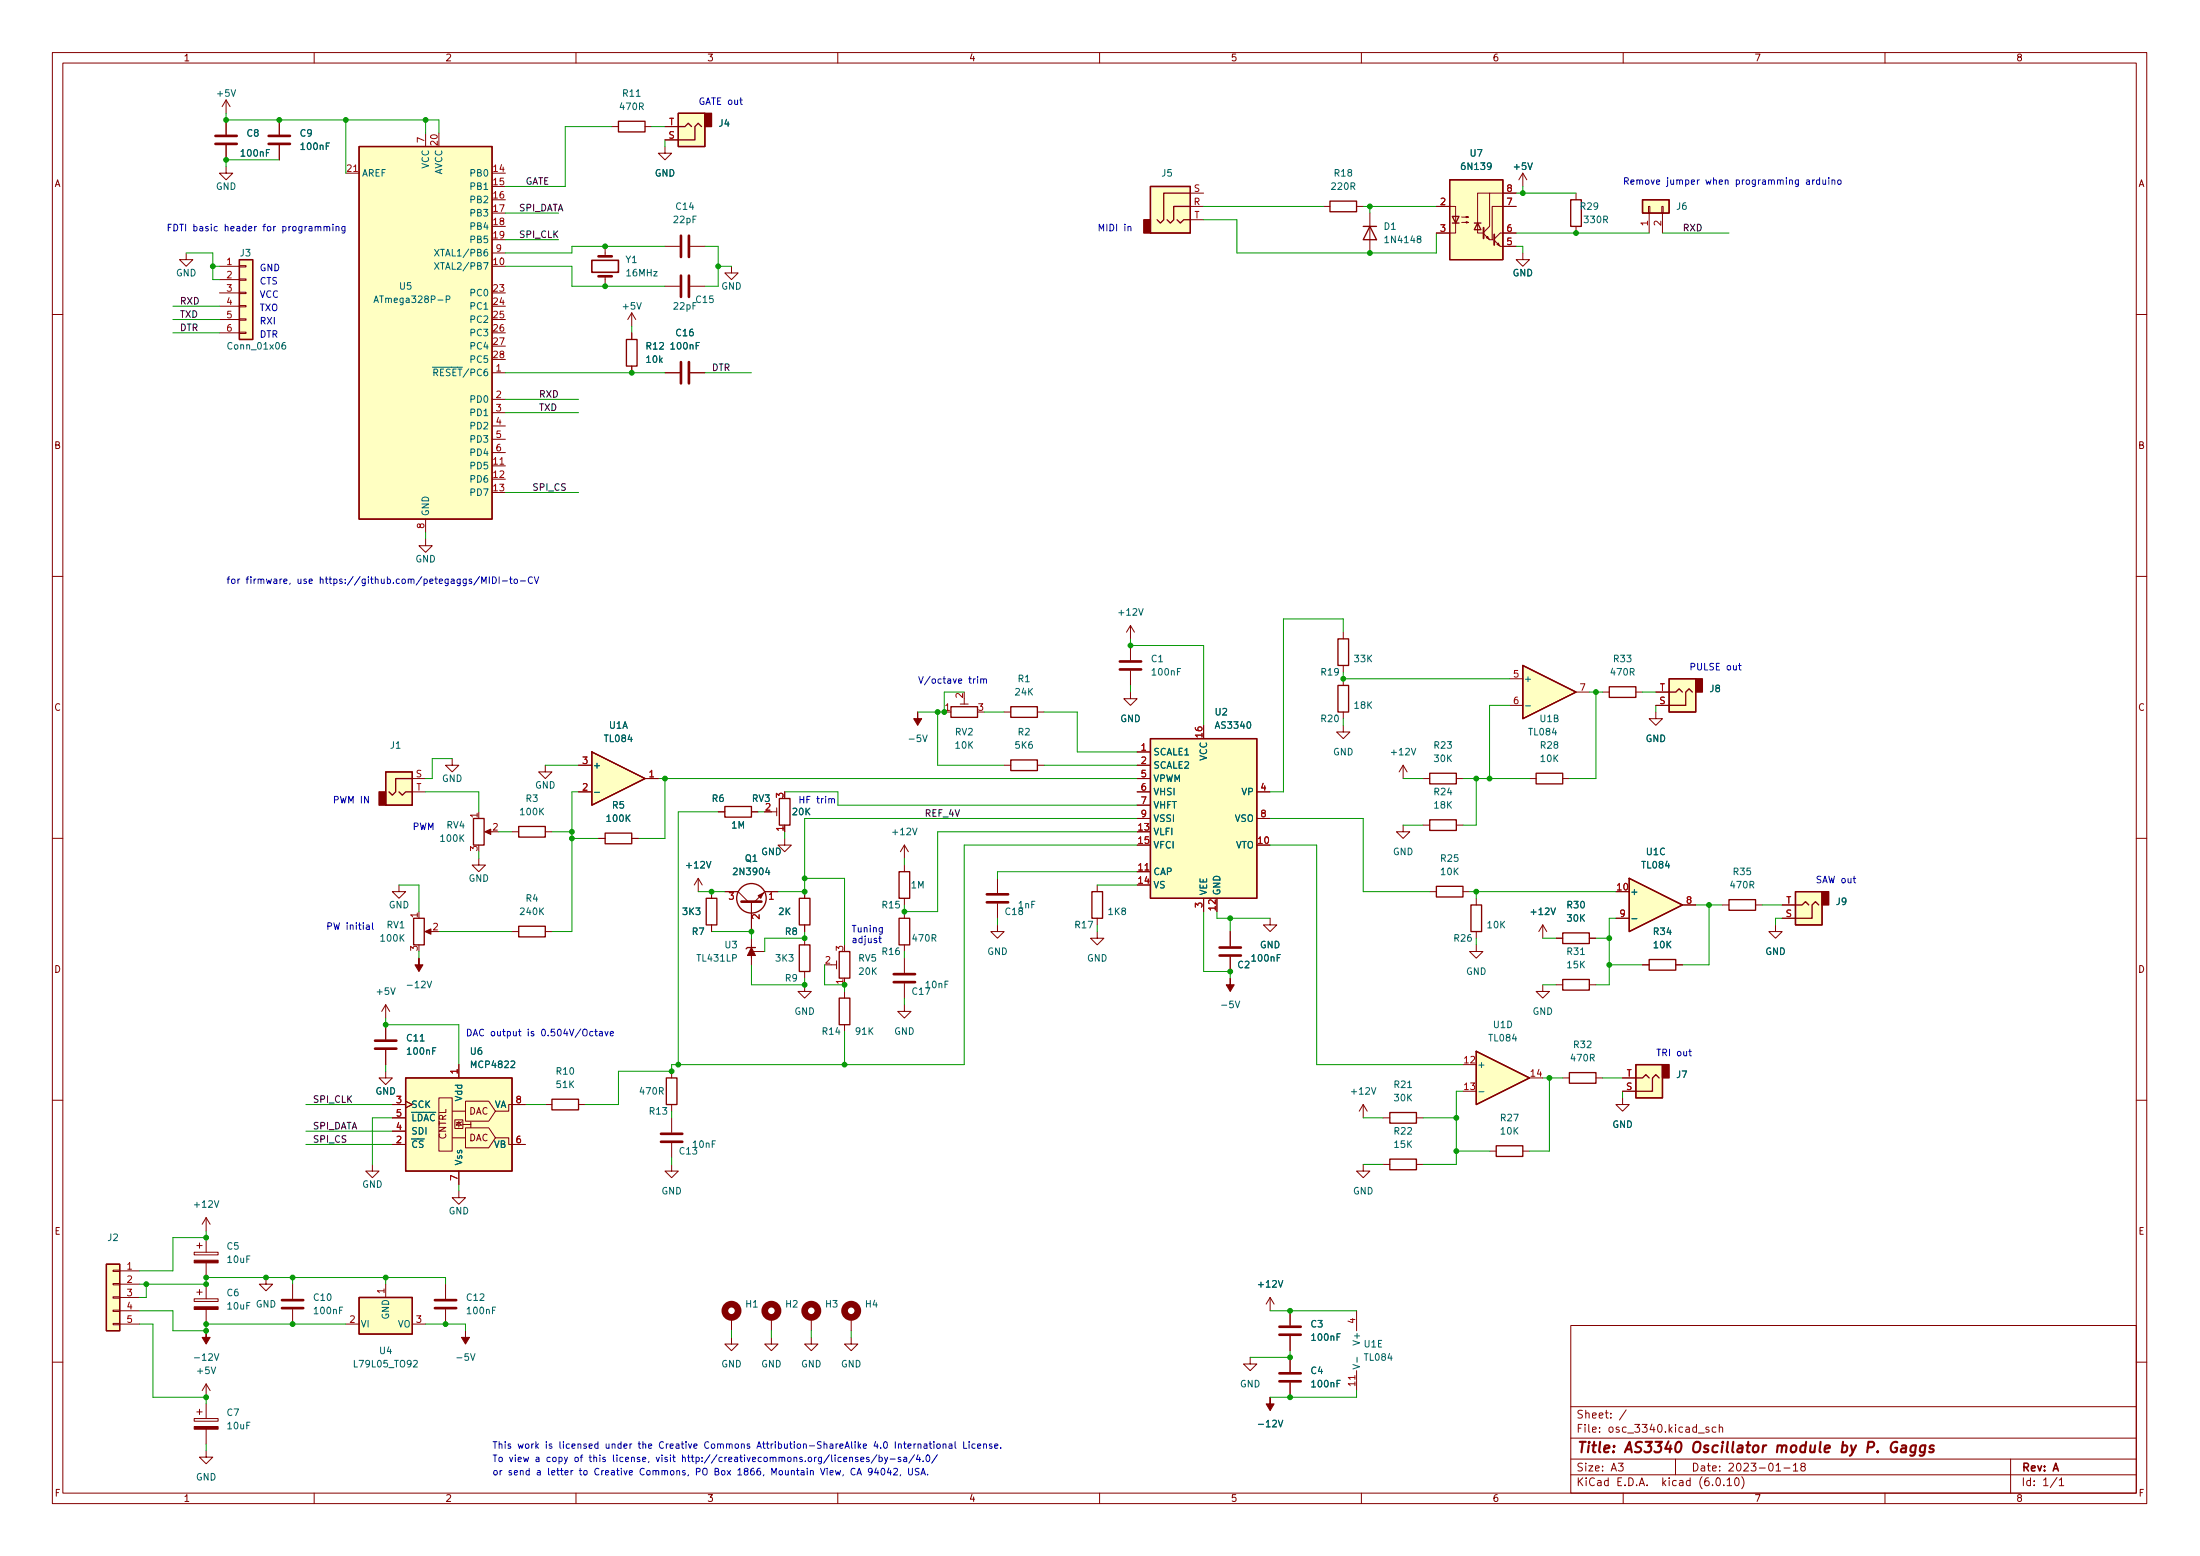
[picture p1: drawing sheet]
<svg xmlns="http://www.w3.org/2000/svg" width="420mm" height="297mm" viewBox="0 0 420 297" stroke-linecap="round" stroke-linejoin="round" font-family="sans-serif">
<g fill="none" stroke="#840000" stroke-width=".19">
<path d="M10 10h400v277h-400zM12 12h396v273h-396zM43.2 19.1v2.5M43.2 19.1l-.8 1.3M43.2 19.1l.7 1.3M60 10v2M110 10v2M160 10v2M210 10v2M260 10v2M310 10v2M360 10v2"/>
<path d="M43.2 31.8v1.3h1.2l-1.2 1.2-1.3-1.2h1.3M43.2 22.9v2.8M43.2 27.7v2.8M53.3 22.9v2.8M53.3 27.7v2.8M66 33.1h2.6M81.3 25.4v2.6M116.8 24.2h1.3M123.2 24.2h1.3M127 28v1.2h1.3l-1.3 1.3-1.3-1.3h1.3M127 26.7h2.5M127 24.2h2.5"/>
<path d="M227.3 39.4h2.6M227.3 36.9h2.6M252.7 39.4h1.3M259.1 39.4h1.2M274.3 39.4h3.7v5.1h-3.7M284.5 36.9h-2.3v7.6h1M289.6 36.9h-5.1v6.3l-1.2 1.2M289.6 39.4h-4.6v6.4M290.8 33.1l-.7 1.2M290.8 33.1v2.5M290.8 33.1l.8 1.2M301 36.9v1.2"/>
<path d="M314.8 39.4h.3v1.3h-.3zM317.4 39.4h.2v1.3h-.2zM35.6 48.3v1.3h1.2l-1.2 1.2-1.3-1.2h1.3M41.9 50.8h3.8M41.9 53.4h3.8M41.9 55.9h3.8M41.9 58.5h3.8M45.7 58.3h1.3v.3h-1.3zM45.7 55.8h1.3v.2h-1.3zM45.7 53.2h1.3v.3h-1.3zM45.7 50.7h1.3v.3h-1.3zM94 48.3h2.5"/>
<path d="M115.6 47v1.9M115.6 52.7v1.9M120.6 59.7v2.6M120.6 59.7l-.7 1.3M120.6 59.7l.8 1.3M127 54.6h2.8M127 47h2.8M131.8 54.6h2.8M131.8 47h2.8M139.7 50.8v1.3h1.3l-1.3 1.3-1.3-1.3h1.3M227.3 41.9h2.6M261.6 40.7v7.6"/>
<path d="M279.1 42.5h1.3l-.4 .1v-.3l.4 .2M279.1 41.4h1.3l-.4 .2v-.3l.4 .1M283.3 44.6l1.2 1.2h.6M283.8 45.4l.3-.3 .3 .5zM285.4 45.9l1.1 1.1h3.1M285.9 46.6l.2-.2 .3 .5zM289.6 44.5h-3.1l-1.1 1.1M290.8 48.3v1.3h1.3l-1.3 1.2-1.2-1.2h1.2M301 43.2v1.3M315 40.7v3.8M317.5 40.7v3.8M10 60h2"/>
<path d="M41.9 61h3.8M41.9 63.5h3.8M45.7 63.4h1.3v.3h-1.3zM45.7 60.9h1.3v.2h-1.3zM94 71.2h2.5M94 76.2h2.5M94 78.8h2.5M120.6 63.5v1.3M120.6 69.9v1.3M127 71.2h2.8M131.8 71.2h2.8M408 60h2"/>
<path d="M81.3 99.1v2.5M94 88.9h2.5M94 81.3h2.5M94 83.9h2.5M94 86.4h2.5M10 110h2M81.3 102.9v1.3h1.2l-1.2 1.2-1.3-1.2h1.3M215.9 119.4l-.8 1.3M215.9 119.4v2.6M215.9 119.4l.8 1.3M408 110h2M183.4 134.4h1.5"/>
<path d="M184.1 133.4v1M191.8 135.9h1.2M198.1 135.9h1.3M215.9 132.1v1.3h1.3l-1.3 1.3-1.3-1.3h1.3M215.9 123.2v2.8M215.9 128.1v2.7M256.5 138.5v1.2h1.3l-1.3 1.3-1.2-1.3h1.2M256.5 120.7v1.3M256.5 127v1.3M256.5 129.6v1.2M256.5 135.9v1.3M288.3 129.6h2.5"/>
<path d="M288.3 134.7h2.5M301 132.1h2.5M306.1 132.1h1.2M312.4 132.1h1.3M316.2 135.9v1.3h1.3l-1.3 1.3-1.2-1.3h1.2M316.2 134.7h2.6M316.2 132.1h2.6M78.7 148.6h2.6M78.7 151.2h2.6M86.4 144.8v1.3h1.2l-1.2 1.3-1.3-1.3h1.3M93 158.8h1M97.8 158.8h1.3"/>
<path d="M104.1 146.1v1.3h1.3l-1.3 1.2-1.2-1.2h1.2M104.1 158.8h1.3M110.5 151.2h2.5M110.5 146.1h2.5M123.2 148.6h2.5M137.2 155h1.2M143.5 155h1.3M147.3 155h1M148.3 154.2v1.5M191.8 146.1h1.2M198.1 146.1h1.3M217.2 148.6h2.5"/>
<path d="M217.2 151.2h2.5M217.2 146.1h2.5M217.2 143.5h2.5M217.2 153.7h2.5M217.2 156.2h2.5M240 151.2h2.6M240 156.2h2.6M268 157.5v1.3h1.2l-1.2 1.3-1.3-1.3h1.3M268 146.1l-.8 1.3M268 146.1v2.5M268 146.1l.7 1.3M271.8 148.6h1.2"/>
<path d="M271.8 157.5h1.2M278.1 148.6h1.3M278.1 157.5h1.3M292.1 148.6h1.3M298.4 148.6h1.3M10 160h2M76.2 168.9v1.3h1.3l-1.3 1.3-1.3-1.3h1.3M81.5 177.8h1M91.4 163.9v1.2h1.3l-1.3 1.3-1.2-1.3h1.2M97.8 177.8h1.3M104.1 177.8h1.3M114.3 160.1h1.3"/>
<path d="M120.6 160.1h1.3M133.3 167.7l-.7 1.2M133.3 167.7v2.5M133.3 167.7l.8 1.2M135.9 170.2v1.3M135.9 176.6v1.2M138.4 170.2h2.6l1.9 1.9M143.5 172.1v5.7M143.5 179.1v5.1M148.6 170.2h-2.6l-1.9 1.9M149.9 160.1v1.2h1.2l-1.2 1.3-1.3-1.3h1.3M153.7 170.2v1.3"/>
<path d="M153.7 176.6v1.2M153.7 179.1v1.3M172.7 161.3l-.7 1.3M172.7 161.3v2.6M172.7 165.1v1.3M172.7 171.5v1.3M172.7 174v1.3M172.7 161.3l.8 1.3M190.5 176.6v1.2h1.3l-1.3 1.3-1.3-1.3h1.3M190.5 167.7v2.8M190.5 172.5v2.8M209.5 177.8v1.3h1.3l-1.3 1.3-1.2-1.3h1.2"/>
<path d="M209.5 168.9v1.3M209.5 175.3v1.3M217.2 166.4h2.5M229.9 171.5v2.5M234.9 177.8v2.8M242.6 175.3v1.3h1.2l-1.2 1.2-1.3-1.2h1.3M273 170.2h1.3M279.4 170.2h1.3M281.9 171.5v1.3M281.9 177.8v1.3M294.6 176.6l-.7 1.2M294.6 176.6v2.5"/>
<path d="M294.6 176.6l.8 1.2M297.2 179.1h1.2M303.5 179.1h1.3M308.6 175.3h2.5M321.3 172.8h2.5M328.9 172.8h1.3M335.3 172.8h1.2M339.1 176.6v1.2h1.3l-1.3 1.3-1.3-1.3h1.3M340.4 172.8h2.5M340.4 175.3h2.5M408 160h2M73.7 191.8v2.5"/>
<path d="M73.7 195.6v2.8M73.7 191.8l-.8 1.3M73.7 191.8l.7 1.3M143.5 180.4v2.5M143.5 181.6h2.5M153.7 188v1.3h1.2l-1.2 1.2-1.3-1.2h1.3M153.7 185.5v1.2M158.7 184.2h1.1M159.8 183.4v1.5M161.3 189.3v1.2M161.3 195.6v1.3M172.7 191.8v1.3h1.3l-1.3 1.2-1.3-1.2h1.3"/>
<path d="M172.7 180.4v1.2M172.7 182.9v2.8M172.7 187.7v2.8M234.9 182.7v2.8M281.9 180.4v1.2h1.3l-1.3 1.3-1.2-1.3h1.2M294.6 188v1.3h1.3l-1.3 1.2-1.2-1.2h1.2M297.2 188h1.2M303.5 188h1.3M313.7 184.2h1.3M320 184.2h1.3M10 210h2M73.7 204.5v1.3h1.2l-1.2 1.2-1.3-1.2h1.3"/>
<path d="M73.7 200.4v2.8M74.9 213.4h2.6M74.9 218.5h2.6M74.9 210.9h2.6M74.9 215.9h2.6M77.5 210.2l1.2 .7-1.2 .6M83.8 209.6h2.6v10.1h-2.6zM86.4 217.2h2.5M86.4 212.1h2.5M86.9 213.8h1.5v1.6h-1.5zM87.6 214.3l.5 .5h-1zM87.6 203.2v2.6"/>
<path d="M87.6 214v1.2M88.1 214.2l-1 .2M88.9 215.3h4.4l1.3 1.9-1.3 1.9h-4.4zM88.9 210.2h4.4l1.3 1.9-1.3 1.9h-4.4zM89.9 214.2v.5h-1.5M89.9 214.5v.8M94.6 217.2h2.6v1.3h3.1M100.3 210.9h-3.1v1.2h-2.6M104.1 210.9h1.3M110.5 210.9h1.3M128.3 204.5v1.3M128.3 210.9v1.2"/>
<path d="M128.3 213.4v2.8M128.3 218.2v2.8M260.3 210.9l-.7 1.2M260.3 210.9v2.5M260.3 210.9l.8 1.2M264.2 213.4h1.2M270.5 213.4h1.3M284.5 219.7h1.2M290.8 219.7h1.3M298.4 205.8h1.3M304.8 205.8h1.3M309.9 209.6v1.3h1.2l-1.2 1.2-1.3-1.2h1.3"/>
<path d="M309.9 205.8h2.5M309.9 208.3h2.5M408 210h2M37.1 239.1h4.6v.5h-4.6zM37.6 237.8h1M38.1 237.3v1M39.4 232.4l-.8 1.3M39.4 232.4v2.6M39.4 236.3v2.8M39.4 232.4l.7 1.3M71.1 222.3v1.3h1.3l-1.3 1.2-1.3-1.2h1.3M87.6 227.4v1.2h1.3l-1.3 1.3-1.2-1.3h1.2"/>
<path d="M87.6 223.6v2.5M128.3 222.3v1.3h1.2l-1.2 1.2-1.3-1.2h1.3M260.3 222.3v1.3h1.3l-1.3 1.2-1.2-1.2h1.2M264.2 222.3h1.2M270.5 222.3h1.3M21.6 252.6h1.3v.3h-1.3zM21.6 250.1h1.3v.3h-1.3zM21.6 247.6h1.3v.2h-1.3zM21.6 245h1.3v.3h-1.3zM21.6 242.5h1.3v.2h-1.3zM22.9 252.8h3.8M22.9 242.6h3.8"/>
<path d="M22.9 245.1h3.8M22.9 247.7h3.8M22.9 250.2h3.8M37.1 247.9h4.6v.5h-4.6zM37.6 246.7h1M38.1 246.2v1M39.4 241.1v2.8M39.4 245.1v2.8M39.4 250v2.8M50.8 243.9v1.2h1.3l-1.3 1.3-1.3-1.3h1.3M55.9 245.1v2.8M55.9 250v2.8"/>
<path d="M66 252.8h2.6M73.7 245.1v2.6M78.7 252.8h2.6M85.1 245.1v2.8M85.1 250v2.8M139.7 255.3v1.3h1.3l-1.3 1.2-1.3-1.2h1.3M139.7 251.5v2.5M147.3 255.3v1.3h1.3l-1.3 1.2-1.3-1.2h1.3M147.3 251.5v2.5M154.9 255.3v1.3h1.3l-1.3 1.2-1.2-1.2h1.2M154.9 251.5v2.5M162.6 255.3v1.3h1.2l-1.2 1.2-1.3-1.2h1.3"/>
<path d="M162.6 251.5v2.5M238.8 259.1v1.3h1.2l-1.2 1.3-1.3-1.3h1.3M242.6 247.7l-.8 1.3M242.6 247.7v2.5M242.6 247.7l.7 1.3M246.4 250.2v2.8M246.4 255.1v2.7M246.4 259.1v2.8M259.1 250.2v3.8M300 253h108v32h-108zM10 260h2M37.1 270.8h4.6v.5h-4.6z"/>
<path d="M37.6 269.5h1M38.1 269v1M39.4 276.9v1.3h1.2l-1.2 1.2-1.3-1.2h1.3M39.4 264.2v2.5M39.4 268v2.8M39.4 272.8v2.8M39.4 264.2l-.8 1.3M39.4 264.2l.7 1.3M246.4 263.9v2.8M259.1 261.7v3.8M300 278.5h108M300 274.5h108"/>
<path d="M300 268.5h108M309.1 279.3h.9l-.5 .6 .4 .1v.7l-.2 .1-.6-.1M310.6 269.1l-1.3 2M320 278.5v3M324.4 273.6h1.1M326.4 272.5l-.4-.1-.2 .2 .1 .2 .5 .2v.3h-.6M327.7 272.5l-.4-.1-.3 .3 .1 .6h.6M328.4 272.6l.2-.2 .3 .1 .1 .9M328.4 271.9v1.5M342.5 279.7l.4-.4v1.5M344.2 280l-.3-.3 .1-.2 .2-.2 .4 .1 .2 .2-.1 .2-.6 .2-.2 .2v.3l.3 .3 .4-.1 .2-.2-.1-.4-.2-.1M384 278.5v6.5"/>
<path d="M408 260h2M60 285v2M110 285v2M160 285v2M210 285v2M260 285v2M300 281.5h108M310 285v2M327.9 282.2l.2-.1a.8 .8 0 0 1 .5 .8 .8 .8 0 0 1-.5 .7 1 1 0 0 1-.2-1.4zM329.2 283.5v.1M329.9 282.5l.4-.4v1.5M329.9 283.6h.8"/>
<path d="M331.5 282.2l.1-.1a.8 .8 0 0 1 .6 .8 .8 .8 0 0 1-.6 .7 1 1 0 0 1-.1-1.4zM332.6 281.9a1.72 1.72 0 0 1 0 2.3M339.2 280.8h.9M340.7 280.2h1.2M342.5 280.8h.9M360 285v2M392.9 282l-1.3 2M393.3 282.5l.4-.4v1.5M393.3 283.6h.8"/>
</g>
<path d="M362.4 275.3a1.02 1.02 0 0 0-1.3 .7 1.02 1.02 0 0 0 .5 1.2l.6-.1 .1-.7h-.4M363.2 276h.8l-.1 1.2M364 276.4l-.6 .1a.4 .4 0 0 0-.4 .3 .4 .4 0 0 0 .3 .4l.6-.1M365.9 276a.66 .66 0 0 0-1 .3l-.1 .6 .2 .2h.7M365.9 275.9l-.2 1.6a.6 .6 0 0 1-.9 .3M367.7 276a.66 .66 0 0 0-1 .3l-.1 .6 .2 .2h.8M367.7 275.9l-.2 1.6a.6 .6 0 0 1-.9 .3M369.3 276a.49 .49 0 0 0-.8 .3l.3 .3 .4 .1 .1 .2-.3 .3-.6-.1" fill="none" stroke="#840000" stroke-width=".4"/>
<g fill="none" stroke="#840000" stroke-width=".51">
<path d="M41.1 27.5h4.1M41.1 25.9h4.1M51.3 27.5h4.1M51.3 25.9h4.1M114.3 52.7h2.5M114.3 48.9h2.5M130 45v4.1M130 52.6v4.1M131.6 45v4.1M131.6 52.6v4.1M130 69.1v4.1M131.6 69.1v4.1"/>
<path d="M213.9 127.8h4M213.9 126.3h4M141.6 172.1h3.8M188.5 172.2h4M188.5 170.7h4M71.6 198.7h4.1M170.7 187.5h4.1M170.7 186h4.1M232.9 182.4h4.1M232.9 180.9h4.1M71.6 200.2h4.1M126.2 218h4.1"/>
<path d="M126.2 216.4h4.1M53.8 249.7h4.1M53.8 248.2h4.1M83.1 249.7h4M83.1 248.2h4M244.3 254.8h4.1M244.3 253.3h4.1M244.3 263.7h4.1M244.3 262.2h4.1"/>
</g>
<g fill="none" stroke="#840000" stroke-width=".25">
<path d="M68.6 28h25.4v71.1h-25.4zM118.1 23.2h5.1v2h-5.1zM129.5 21.6h5.1v6.4h-5.1zM129.5 24.2h1.3l.6-.7 .7 .7M134 24.2l-.7-.7-.6 .7v2.5h-3.2M219.7 35.6h7.6v8.9h-7.6zM227.3 39.4h-3.1v2.5l-.7 .7-.6-.7M227.3 36.9h-5.1v5l-.6 .7-.6-.7M254 38.4h5.1v2h-5.1zM276.9 34.3h10.1v15.3h-10.1zM300 38.1h2v5.1h-2zM313.7 38.1h5.1v2.6h-5.1z"/>
<path d="M45.7 49.6h2.6v15.2h-2.6zM224.8 41.9l.6 .7 .7-.7h1.2M260.3 43.2h2.6M261.6 43.2l1.3 2.6h-2.6zM277.4 41.3h1.2l-.6 1.3zM277.4 42.6h1.2M281.6 42.6h1.2M282.2 42.6l.6 1.3h-1.2zM119.6 64.8h2.1v5.1h-2.1zM181.6 134.9h5.1v2h-5.1zM193 134.9h5.1v2h-5.1zM255.5 130.8h2.1v5.1h-2.1z"/>
<path d="M255.5 122h2.1v5h-2.1zM290.8 127l10.2 5.1-10.2 5.1zM307.3 131.1h5.1v2h-5.1zM318.8 129.6h5v6.3h-5zM318.8 132.1h1.2l.7-.6 .6 .6M323.2 132.1l-.6-.6-.7 .6v2.6h-3.1M73.7 147.4h5v6.3h-5zM76.2 151.2l.6 .6 .7-.6h1.2M78.7 148.6h-3.1v2.6l-.7 .6-.6-.6M90.4 156.2h2.1v5.1h-2.1zM99.1 157.8h5v2h-5zM113 143.5l10.2 5.1-10.2 5.1z"/>
<path d="M115.6 159h5v2.1h-5zM138.4 154h5.1v2h-5.1zM148.8 152.4h2.1v5.1h-2.1zM193 145.1h5.1v2h-5.1zM219.7 141h20.3v30.5h-20.3zM273 156.5h5.1v2h-5.1zM273 147.6h5.1v2h-5.1zM293.4 147.6h5v2h-5zM79 175.3h2v5.1h-2zM99.1 176.8h5v2.1h-5zM134.9 171.5h2v5.1h-2zM152.7 171.5h2v5.1h-2z"/>
<path d="M171.7 166.4h2v5.1h-2zM171.7 175.3h2v5.1h-2zM208.5 170.2h2.1v5.1h-2.1zM274.3 169.2h5.1v2h-5.1zM280.9 172.8h2.1v5h-2.1zM298.4 178.1h5.1v2h-5.1zM311.1 167.7l10.2 5.1-10.2 5zM330.2 171.7h5.1v2.1h-5.1zM342.9 170.2h5.1v6.4h-5.1zM342.9 172.8h1.3l.6-.7 .6 .7M347.3 172.8l-.6-.7-.6 .7v2.5h-3.2M144.3 180.9h-1.6l-.2 .2"/>
<path d="M152.7 180.4h2v5.1h-2zM160.3 190.5h2v5.1h-2zM160.3 181.6h2v5.1h-2zM298.4 187h5.1v2h-5.1zM315 183.2h5v2h-5zM77.5 205.8h20.3v17.8h-20.3zM105.4 209.8h5.1v2.1h-5.1zM127.3 205.8h2v5.1h-2zM265.4 212.4h5.1v2h-5.1zM281.9 200.7l10.2 5.1-10.2 5.1zM285.7 218.7h5.1v2.1h-5.1zM299.7 204.8h5.1v2h-5.1z"/>
<path d="M312.4 203.2h5.1v6.4h-5.1zM312.4 205.8h1.3l.6-.7 .7 .7M316.9 205.8l-.7-.7-.6 .7v2.5h-3.2M265.4 221.3h5.1v2h-5.1zM20.3 241.3h2.6v12.7h-2.6zM68.6 247.7h10.1v7h-10.1z"/>
<circle cx="143.5" cy="171.5" r="2.82"/>
</g>
<g fill="#ffffc2" stroke="#ffffc2" stroke-width=".19">
<path d="M113 143.5l10.2 5.1-10.2 5.1z"/>
<path d="M290.8 127l10.2 5.1-10.2 5.1z"/>
<path d="M281.9 200.7l10.2 5.1-10.2 5.1z"/>
<path d="M73.7 147.4h5v6.3h-5z"/>
<path d="M129.5 21.6h5.1v6.4h-5.1z"/>
<path d="M276.9 34.3h10.1v15.3h-10.1z"/>
<path d="M313.7 38.1h5.1v2.6h-5.1z"/>
<path d="M68.6 28h25.4v71.1h-25.4z"/>
<path d="M219.7 141h20.3v30.5h-20.3z"/>
<path d="M45.7 49.6h2.6v15.2h-2.6z"/>
<path d="M68.6 247.7h10.1v7h-10.1z"/>
<path d="M318.8 129.6h5v6.3h-5z"/>
<path d="M311.1 167.7l10.2 5.1-10.2 5z"/>
<path d="M342.9 170.2h5.1v6.4h-5.1z"/>
<path d="M312.4 203.2h5.1v6.4h-5.1z"/>
<path d="M219.7 35.6h7.6v8.9h-7.6z"/>
<path d="M77.5 205.8h20.3v17.8h-20.3z"/>
<path d="M20.3 241.3h2.6v12.7h-2.6z"/>
</g>
<g fill="none" stroke="#006464" stroke-width=".19">
<path d="M71.4 57.8l.4-1.3 .5 1.3M71.5 57.4h.6M83 50.1l.8 1.3M83 47.6l.8 1.3M83.8 50.1l-.8 1.3M83.8 47.6l-.8 1.3M85.2 57.2l.6-.1 .1-.2v-.3l-.7-.1v1.3M54.4 65.4h-.3a.86 .86 0 0 0 0 1.3l.4-.2 .1-.4-.3-.2h-.2l-.3 .2M291.3 134.7h1M113.5 151.3h1M311.7 175.4h.9M282.4 208.4h1"/>
<path d="M259.2 259.1v1M258.4 260.5l1.3 .4-1.3 .4"/>
</g>
<g fill="none" stroke="#840000" stroke-width="1.3">
<circle cx="139.7" cy="250.2" r="1.27"/>
<circle cx="147.3" cy="250.2" r="1.27"/>
<circle cx="154.9" cy="250.2" r="1.27"/>
<circle cx="162.6" cy="250.2" r="1.27"/>
</g>
<g fill="#840000" stroke="#840000" stroke-width=".19">
<path d="M175.3 135.9v1.3h.7l-.7 1.3-.8-1.3h.8z"/>
<path d="M143.5 180.9l.8 1.5h-1.6z"/>
<path d="M234.9 186.7v1.3h.8l-.8 1.3-.7-1.3h.7z"/>
<path d="M242.6 266.7v1.3h.7l-.7 1.3-.8-1.3h.8z"/>
<path d="M144.8 171l1-.5-.5 1z"/>
<path d="M92.6 158.8l1.1-.5v1z"/>
<path d="M81.2 177.8l1.1-.5v1z"/>
<path d="M80 182.9v1.3h.8l-.8 1.3-.8-1.3h.8z"/>
<path d="M39.4 254v1.3h.7l-.7 1.3-.8-1.3h.8z"/>
<path d="M37.1 272.3h4.6v.5h-4.6z"/>
<path d="M37.1 240.6h4.6v.5h-4.6z"/>
<path d="M37.1 249.5h4.6v.5h-4.6z"/>
<path d="M88.9 254v1.3h.8l-.8 1.3-.8-1.3h.8z"/>
</g>
<g fill="#840000" stroke="#840000" stroke-width=".25">
<path d="M72.4 151.2h1.3v2.5h-1.3z"/>
<path d="M134.6 21.6h1.3v2.6h-1.3z"/>
<path d="M323.8 129.6h1.3v2.5h-1.3z"/>
<path d="M348 170.2h1.2v2.6h-1.2z"/>
<path d="M317.5 203.2h1.3v2.6h-1.3z"/>
<path d="M218.4 41.9h1.3v2.6h-1.3z"/>
</g>
<path d="M113 49.7h5.1v2.3h-5.1z" fill="none" stroke="#840000" stroke-width=".3"/>
<path d="M283.3 43.5v2M285.4 44.7v2.1" fill="none" stroke="#840000" stroke-width=".36"/>
<g fill="none" stroke="#0000c2" stroke-width=".19">
<path d="M141.3 19.1h.5M141.5 18.7v1.1l.3 .1M345 34.4h.5l.1 .8M345.6 34.6l-.4 .1-.2 .2 .2 .3 .4-.1M346.2 34.3v.9M346.5 34.3l-.3 .3M347.5 34.4l-.4-.1-.2 .3 .1 .5h.5M347.5 33.9v1.3M348.1 34.3l.1 .8 .3 .1 .2-.1M348.7 34.3v.9M349.3 33.9v.1M349.3 34.3v.9"/>
<path d="M349.9 34.5l.2-.2 .3 .1v.8M349.9 34.3v.9M351.1 34.4l.3-.1 .2 .3v.3l-.2 .3-.3-.1-.1-.2zM60.2 43.4l.2-.2 .3 .1v.8M60.7 43.4l.2-.2 .3 .1 .1 .8M61.9 43.4l.2-.2 .3 .1v.8M61.9 43.2v.9M62.4 43.4l.2-.2 .3 .1 .1 .8M63.6 42.8v.1M63.6 43.2v.9M64.2 43.4l.2-.2 .3 .1v.8M64.2 43.2v.9"/>
<path d="M65.9 43.2v1.1l-.3 .2-.3-.1M65.9 43.3l-.4-.1-.2 .3 .1 .5h.5M215.4 43.4l.2-.2 .3 .1 .1 .8M90.1 110.6l-.3-.1-.2 .2v.2l.5 .1v.3h-.5M91.6 110.1l-1.1 1.6M92 111.4v-1.3l.4 .9 .4-.9v1.3M93.5 110.1v1.3M94.1 110.1a.64 .64 0 0 1 .7 .7 .64 .64 0 0 1-.7 .6zM95.3 110.1v1.3M95.9 110.9h1M97.3 110.5h.5M97.5 110.1v1.1l.3 .2"/>
<path d="M98.3 110.6l.3-.1 .2 .3v.3l-.2 .3-.3-.1-.1-.2zM99.4 110.9h.9M101.7 110.2a.6 .6 0 0 0-.9 .5 .6 .6 0 0 0 .6 .7l.3-.1M102 110.1l.5 1.3 .4-1.3M186.3 129.6l-.4 .2M186.7 129.2v.1M186.7 129.6v.8M187.3 129.7l.2-.1 .3 .1 .1 .7M187.3 129.6v.8M187.9 129.8l.1-.2 .3 .1 .1 .7M332 127.1h.5M332.2 126.6v1.1l.3 .2"/>
<path d="M158.3 152.6l.2-.1h.3v.8M158.8 152.6l.2-.1h.3l.1 .8M70 176.6h.5v.8M70.5 176.9h-.4l-.2 .2 .2 .3h.4M71.1 176.2v1l.2 .2M167.8 179.1h.5M168 178.7v1.1l.3 .2M168.5 177.1v1l-.2 .2h-.3M168.5 177.1h-.4l-.2 .2 .1 .6h.5M353.9 167.7h.5M354.1 167.3v1.1l.3 .1M113.2 197l-.3-.1-.3 .2 .1 .6h.5"/>
<path d="M113.6 196.9h.5M113.8 196.5v1.1l.3 .1M114.5 197h.5v.7M115 197.2l-.4 .1-.2 .1 .2 .3h.4M115.5 196.9l.3 .8 .3-.8M116.6 197.3l.6-.1-.1-.2-.4-.1-.1 .2v.6h.5M322.5 200.7h.5M322.7 200.3v1.1l.3 .2M158.8 277.8v1l.2 .2M159.5 277.8v.1M159.5 278.2v.8M160.6 278.2h-.3l-.3 .2 .2 .6h.4"/>
<path d="M161.1 278.6l.6-.1v-.3h-.4l-.2 .2 .1 .6h.5M162.3 278.3l.2-.1h.3v.8M162.3 278.2v.8M163.8 278.2h-.3l-.1 .2v.1l.4 .2v.3h-.4M164.4 278.6l.6-.1-.1-.3h-.3l-.2 .2 .1 .6h.4M166 278.2h-.3l-.2 .2v.1l.5 .2v.3h-.5M167.5 277.7l-1.1 1.6M167.9 278.2h.4l.2 .2-.1 .6h-.5M167.9 277.8v1.2M168.9 278.2l.3 .8M169.5 278.2l-.4 1.1-.2 .2M170 278.5h1"/>
<path d="M172 278.2h-.3l-.2 .2 .1 .1 .4 .2v.3h-.5M172.6 275.6h.4M172.6 278.2h.5l.1 .8M172.7 275.2v1.1l.3 .2M173.2 278.5h-.5l-.1 .2 .1 .3h.5M173.4 276.1l.6-.2-.1-.2-.3-.1-.2 .2 .1 .6h.4M174.6 275.6v.9M174.7 277.7l-1.1 1.6M174.9 275.6l-.3 .3M175.3 277.7l-.3 .9h.8M175.3 275.8l.2-.2 .3 .1 .1 .8M175.3 275.6v.9"/>
<path d="M175.6 278.2v.8M176.3 278.9v.1M176.5 275.7h.5v.8M177 277.9l.2-.1a.68 .68 0 0 1 .4 .6 .68 .68 0 0 1-.4 .6l-.4-.5zM177 275.9l-.4 .1-.2 .2 .2 .3 .4-.1M177.5 275.6h.4M177.6 275.2v1.1l.3 .2M178.4 275.2v.1M178.4 275.6v.9M179 275.8l.1-.2 .4 .2 .1 .4-.2 .2-.3 .1-.1-.1zM179 277.7l-1.1 1.6M180.1 275.8l.2-.2 .3 .1 .1 .8"/>
<path d="M180.1 275.6v.9M181.3 275.7h.4l.1 .8M181.8 275.9l-.4 .1-.2 .2 .2 .3 .4-.1M182.4 275.2v1.1l.2 .2M184 275.2v1.3h.6M185.1 275.2v.1M185.1 275.6v.9M186.2 275.7l-.3-.1-.3 .3 .1 .5h.5M186.7 276.1l.6-.2v-.2l-.4-.1-.2 .2 .1 .6h.5M187.9 275.8l.1-.2 .3 .1 .1 .8M187.9 275.6v.9M189.4 275.7l-.3-.1-.2 .2 .1 .2 .4 .1v.3h-.5"/>
<path d="M190 276.1l.6-.2-.1-.2-.3-.1-.2 .2v.6h.5M191.1 276.4v.1M163.3 280.4a.6 .6 0 0 0-.8 .4 .6 .6 0 0 0 .6 .8l.2-.2M163.7 281.6l.4-1.3 .4 1.3M163.8 281.2h.6M166.6 280.8l-.3 .3h-.2l-.3-.3v-.3l.3-.2h.2l.3 .2a.84 .84 0 0 1-.4 1.1h-.2M167.4 280.2l-.3 .9h.7M167.7 280.7v.9M168.4 280.4l.2-.1a.68 .68 0 0 1 .4 .6 .68 .68 0 0 1-.4 .7l-.3-.5zM169.8 280.2l-.3 .9h.8M170.1 280.7v.9M170.7 280.4l.5-.1 .2 .4-.8 .9h.8"/>
<path d="M172 281.5l-.1 .2M173.5 280.3v1l.3 .3h.2l.2-.3v-1M175.5 280.4l-.5-.1-.1 .1v.4l.5 .2 .1 .3-.2 .3-.5-.1M175.9 281.6l.4-1.3 .4 1.3M176 281.2h.6M177.2 281.4v.2"/>
</g>
<g fill="none" stroke="#009600" stroke-width=".19">
<path d="M43.2 21.6v1.3h40.6v2.5M53.3 30.5h-10.1v1.3M66 22.9v10.2M81.3 22.9v2.5M116.8 24.2h-8.9v11.4h-11.4M124.5 24.2h2.5M127 26.7v1.3M229.9 39.4h22.8M260.3 39.4h14M261.6 39.4v1.3M289.6 36.9h11.4M290.8 35.6v1.3"/>
<path d="M33 58.5h8.9M35.6 48.3h5v5.1h1.3M40.6 50.8h1.3M96.5 50.8h12.7v3.8h17.8M96.5 45.8h10.2M96.5 40.7h10.2M127 47h-17.8v1.3h-12.7M134.6 47h2.6v7.6h-2.6M137.2 50.8h2.5M229.9 41.9h6.3v6.4h38.1v-3.8M289.6 47h1.2v1.3M289.6 44.5h25.4"/>
<path d="M317.5 44.5h12.7M33 61h8.9M33 63.5h8.9M96.5 71.2h30.5M96.5 76.2h14M96.5 78.8h14M120.6 62.3v1.2M134.6 71.2h8.9M96.5 94h14M81.3 101.6v1.3M179.1 135.9v10.2h12.7M184.1 132.1h-3.8v3.8h-5"/>
<path d="M188 135.9h3.8M199.4 135.9h6.3v7.6h11.5M215.9 122v1.2h14v15.3M215.9 130.8v1.3M256.5 128.3v1.3h31.8M256.5 120.7v-2.6h-11.4v33.1h-2.5M256.5 137.2v1.3M288.3 134.7h-3.8v13.9M303.5 132.1h2.6M304.8 132.1v16.5h-5.1M313.7 132.1h2.5M316.2 134.7v1.2"/>
<path d="M81.3 151.2h10.1v3.8M86.4 144.8h-3.9v3.8h-1.2M95.2 158.8h2.6M104.1 146.1h6.4M105.4 158.8h3.8M110.5 151.2h-1.3v26.6h-3.8M125.7 148.6h91.5M127 148.6v11.5h-5.1M137.2 155h-7.7v48.2M144.8 155h1.2M149.9 151.2h10.1v2.5h57.2M149.9 158.8v1.3"/>
<path d="M199.4 146.1h17.8M217.2 156.2h-63.5v14h-5.1M217.2 158.8h-38.1v15.2h-6.4v-1.2M242.6 156.2h17.7v14h12.7M268 148.6h3.8M268 157.5h3.8M279.4 148.6h12.7M281.9 148.6v8.9h-2.5M76.2 168.9h3.8v5.1M83.8 177.8h14M91.4 162.6v1.3M109.2 160.1h5.1"/>
<path d="M133.3 170.2h5.1M135.9 177.8h7.6v1.3M153.7 177.8v1.3h-7.7v2.5M153.7 167.7h7.6v12.7M172.7 163.9v1.2M190.5 175.3v1.3M209.5 176.6v1.2M209.5 168.9h7.7M217.2 166.4h-26.7v1.3M217.2 161.3h-33.1v41.9h-55.8v1.3h-10.2v6.4h-6.3M229.9 174v11.5h5v1.2M232.4 174v1.3h10.2"/>
<path d="M234.9 175.3v2.5M242.6 161.3h8.9v41.9h27.9M280.7 170.2h27.9M281.9 170.2v1.3M281.9 179.1v1.3M294.6 179.1h2.6M304.8 179.1h2.5M308.6 175.3h-1.3v12.7h-2.5M323.8 172.8h5.1M326.4 172.8v11.4h-5.1M336.5 172.8h3.9M340.4 175.3h-1.3v1.3"/>
<path d="M73.7 194.3v1.3h13.9v7.6M80 181.6v1.3M143.5 184.2v3.8h10.2v-1.3M157.5 184.2v3.8h3.8v1.3M161.3 196.9v6.3M172.7 181.6v1.3M172.7 190.5v1.3M294.6 188h2.6M307.3 184.2h6.4M58.4 210.9h16.5M58.4 218.5h16.5M58.4 215.9h16.5"/>
<path d="M73.7 203.2v1.3M74.9 213.4h-3.8v8.9M100.3 210.9h3.8M128.3 212.1v1.3M260.3 213.4h3.9M271.8 213.4h6.3M278.1 219.7h6.4M279.4 208.3h-1.3v14h-6.3M294.6 205.8h3.8M295.9 205.8v13.9h-3.8M306.1 205.8h3.8M309.9 208.3v1.3"/>
<path d="M39.4 235v1.3h-6.4v6.3h-6.3M87.6 226.1v1.3M128.3 221v1.3M260.3 222.3h3.9M26.7 250.2h6.3v3.8h6.4v-1.2h26.6M26.7 252.8h2.5v13.9h10.2v1.3M26.7 245.1h12.7v-1.2h45.7v1.2M27.9 245.1v2.6h-1.2M55.9 243.9v1.2M73.7 243.9v1.2M81.3 252.8h7.6v1.2M139.7 254v1.3"/>
<path d="M147.3 254v1.3M154.9 254v1.3M162.6 254v1.3M242.6 250.2h16.5M246.4 257.8v1.3h-7.6M39.4 275.6v1.3M259.1 265.5v1.2h-16.5"/>
</g>
<g fill="#009600" stroke="#009600" stroke-width=".19">
<circle cx="115.6" cy="54.6" r=".46"/>
<circle cx="120.6" cy="71.2" r=".46"/>
<circle cx="179.1" cy="135.9" r=".46"/>
<circle cx="127" cy="148.6" r=".46"/>
<circle cx="81.3" cy="22.9" r=".46"/>
<circle cx="115.6" cy="47" r=".46"/>
<circle cx="137.2" cy="50.8" r=".46"/>
<circle cx="43.2" cy="30.5" r=".46"/>
<circle cx="43.2" cy="22.9" r=".46"/>
<circle cx="53.3" cy="22.9" r=".46"/>
<circle cx="66" cy="22.9" r=".46"/>
<circle cx="40.6" cy="50.8" r=".46"/>
<circle cx="109.2" cy="158.8" r=".46"/>
<circle cx="109.2" cy="160.1" r=".46"/>
<circle cx="278.1" cy="219.7" r=".46"/>
<circle cx="234.9" cy="175.3" r=".46"/>
<circle cx="278.1" cy="213.4" r=".46"/>
<circle cx="281.9" cy="170.2" r=".46"/>
<circle cx="246.4" cy="250.2" r=".46"/>
<circle cx="234.9" cy="185.5" r=".46"/>
<circle cx="246.4" cy="259.1" r=".46"/>
<circle cx="246.4" cy="266.7" r=".46"/>
<circle cx="215.9" cy="123.2" r=".46"/>
<circle cx="290.8" cy="36.9" r=".46"/>
<circle cx="304.8" cy="132.1" r=".46"/>
<circle cx="301" cy="44.5" r=".46"/>
<circle cx="261.6" cy="39.4" r=".46"/>
<circle cx="180.3" cy="135.9" r=".46"/>
<circle cx="307.3" cy="179.1" r=".46"/>
<circle cx="307.3" cy="184.2" r=".46"/>
<circle cx="295.9" cy="205.8" r=".46"/>
<circle cx="326.4" cy="172.8" r=".46"/>
<circle cx="281.9" cy="148.6" r=".46"/>
<circle cx="284.5" cy="148.6" r=".46"/>
<circle cx="261.6" cy="48.3" r=".46"/>
<circle cx="256.5" cy="129.6" r=".46"/>
<circle cx="143.5" cy="177.8" r=".46"/>
<circle cx="153.7" cy="179.1" r=".46"/>
<circle cx="153.7" cy="170.2" r=".46"/>
<circle cx="135.9" cy="170.2" r=".46"/>
<circle cx="172.7" cy="174" r=".46"/>
<circle cx="161.3" cy="188" r=".46"/>
<circle cx="161.3" cy="203.2" r=".46"/>
<circle cx="73.7" cy="243.9" r=".46"/>
<circle cx="153.7" cy="167.7" r=".46"/>
<circle cx="73.7" cy="195.6" r=".46"/>
<circle cx="129.5" cy="203.2" r=".46"/>
<circle cx="39.4" cy="252.8" r=".46"/>
<circle cx="39.4" cy="254" r=".46"/>
<circle cx="39.4" cy="266.7" r=".46"/>
<circle cx="27.9" cy="245.1" r=".46"/>
<circle cx="39.4" cy="245.1" r=".46"/>
<circle cx="39.4" cy="243.9" r=".46"/>
<circle cx="39.4" cy="236.3" r=".46"/>
<circle cx="85.1" cy="252.8" r=".46"/>
<circle cx="128.3" cy="204.5" r=".46"/>
<circle cx="153.7" cy="188" r=".46"/>
<circle cx="55.9" cy="243.9" r=".46"/>
<circle cx="55.9" cy="252.8" r=".46"/>
<circle cx="50.8" cy="243.9" r=".46"/>
</g>
<text font-size="2.8" fill="#840000" x="301" y="277.3">Title: AS3340 Oscillator module by P. Gaggs</text>
<g font-size="2.1" fill="#840000">
<text x="301" y="273.5">File: osc_3340.kicad_sch</text>
<text x="301" y="270.8">Sheet: /</text>
<text x="301" y="280.9">Size: A3</text>
<text x="323" y="280.9">Date: 2023-01-18</text>
<text x="386" y="280.9">Rev: A</text>
<text x="301" y="283.7">KiCad E.D.A. kicad (6.0.10)</text>
<text x="386" y="283.7">Id: 1/1</text>
</g>
<g font-size="1.8" fill="#840000">
<text x="35" y="11.7">1</text>
<text x="85" y="11.7">2</text>
<text x="135" y="11.7">3</text>
<text x="185" y="11.7">4</text>
<text x="235" y="11.7">5</text>
<text x="285" y="11.7">6</text>
<text x="335" y="11.7">7</text>
<text x="385" y="11.7">8</text>
<text x="10.3" y="35.7">A</text>
<text x="408.3" y="35.7">A</text>
<text x="10.3" y="85.7">B</text>
<text x="408.3" y="85.7">B</text>
<text x="10.3" y="135.7">C</text>
<text x="408.3" y="135.7">C</text>
<text x="10.3" y="185.7">D</text>
<text x="408.3" y="185.7">D</text>
<text x="89.5" y="212.8">DAC</text>
<text x="85.2" y="217.6" transform="rotate(-90 85.2 217.6)">CNTRL</text>
<text x="89.5" y="217.8">DAC</text>
<text x="10.4" y="235.7">E</text>
<text x="408.4" y="235.7">E</text>
<text x="10.4" y="285.7">F</text>
<text x="35" y="286.7">1</text>
<text x="85" y="286.7">2</text>
<text x="135" y="286.7">3</text>
<text x="185" y="286.7">4</text>
<text x="235" y="286.7">5</text>
<text x="285" y="286.7">6</text>
<text x="335" y="286.7">7</text>
<text x="385" y="286.7">8</text>
<text x="408.4" y="285.7">F</text>
</g>
<g font-size="1.8" fill="#006464">
<text x="41.6" y="18.5">+5V</text>
<text x="118.5" y="21">470R</text>
<text x="119" y="18.5">R11</text>
<text x="46.2" y="29.9">100nF</text>
<text x="47.2" y="26.1">C8</text>
<text x="57.3" y="26.1">C9</text>
<text x="57.6" y="28.6">100nF</text>
<text x="137.3" y="24.2">J4</text>
<text x="280.8" y="29.9">U7</text>
<text x="69.1" y="33.7">AREF</text>
<text x="81.9" y="32.2" transform="rotate(-90 81.9 32.2)">VCC</text>
<text x="84.5" y="33.5" transform="rotate(-90 84.5 33.5)">AVCC</text>
<text x="90" y="33.7">PB0</text>
<text x="125" y="33.7">GND</text>
<text x="221.9" y="33.7">J5</text>
<text x="254.9" y="33.7">R18</text>
<text x="279.3" y="32.4">6N139</text>
<text x="289.2" y="32.4">+5V</text>
<text x="41.2" y="36.2">GND</text>
<text x="90" y="36.2">PB1</text>
<text x="90" y="38.8">PB2</text>
<text x="90" y="41.3">PB3</text>
<text x="129.2" y="40">C14</text>
<text x="254.4" y="36.2">220R</text>
<text x="301.9" y="40">R29</text>
<text x="320.2" y="40">J6</text>
<text x="90" y="43.9">PB4</text>
<text x="90" y="46.4">PB5</text>
<text x="128.7" y="42.6">22pF</text>
<text x="264.3" y="43.9">D1</text>
<text x="264.8" y="46.4">1N4148</text>
<text x="302.7" y="42.6">330R</text>
<text x="33.6" y="52.7">GND</text>
<text x="45.9" y="48.9">J3</text>
<text x="83.9" y="51.5">XTAL2/PB7</text>
<text x="83.9" y="48.9">XTAL1/PB6</text>
<text x="119.5" y="50.2">Y1</text>
<text x="119.8" y="52.7">16MHz</text>
<text x="288.9" y="52.7">GND</text>
<text x="72.3" y="57.8">ATmega328P-P</text>
<text x="76.3" y="55.3">U5</text>
<text x="90" y="56.6">PC0</text>
<text x="90" y="59.1">PC1</text>
<text x="119.1" y="59.1">+5V</text>
<text x="128.7" y="59.1">22pF</text>
<text x="133" y="57.8">C15</text>
<text x="137.7" y="55.3">GND</text>
<text x="90" y="61.6">PC2</text>
<text x="90" y="64.2">PC3</text>
<text x="129.2" y="64.2">C16</text>
<text x="43.8" y="66.7">Conn_01x06</text>
<text x="82.3" y="71.8">~{RESET}/PC6</text>
<text x="90" y="66.7">PC4</text>
<text x="90" y="69.3">PC5</text>
<text x="123.5" y="66.7">R12</text>
<text x="123.5" y="69.3">10k</text>
<text x="128.3" y="66.7">100nF</text>
<text x="90" y="76.9">PD0</text>
<text x="90" y="79.4">PD1</text>
<text x="90" y="82">PD2</text>
<text x="90" y="89.6">PD5</text>
<text x="90" y="84.5">PD3</text>
<text x="90" y="87">PD4</text>
<text x="90" y="92.1">PD6</text>
<text x="90" y="94.7">PD7</text>
<text x="81.9" y="98.6" transform="rotate(-90 81.9 98.6)">GND</text>
<text x="79.3" y="107.4">GND</text>
<text x="213.8" y="117.5">+12V</text>
<text x="194.4" y="130.2">R1</text>
<text x="219.9" y="126.4">C1</text>
<text x="220.2" y="128.9">100nF</text>
<text x="252.4" y="128.9">R19</text>
<text x="258.7" y="126.4">33K</text>
<text x="291" y="130.2">+</text>
<text x="307.8" y="128.9">470R</text>
<text x="308.3" y="126.4">R33</text>
<text x="194" y="132.8">24K</text>
<text x="213.9" y="137.8">GND</text>
<text x="232.1" y="136.6">U2</text>
<text x="252.4" y="137.8">R20</text>
<text x="258.7" y="135.3">18K</text>
<text x="294.1" y="137.8">U1B</text>
<text x="326.6" y="132.1">J8</text>
<text x="74.6" y="142.9">J1</text>
<text x="115.6" y="141.6">TL084</text>
<text x="116.3" y="139.1">U1A</text>
<text x="173.9" y="141.6">-5V</text>
<text x="182.4" y="140.4">RV2</text>
<text x="182.5" y="142.9">10K</text>
<text x="194" y="142.9">5K6</text>
<text x="194.4" y="140.4">R2</text>
<text x="232.3" y="139.1">AS3340</text>
<text x="274" y="142.9">R23</text>
<text x="292.1" y="140.4">TL084</text>
<text x="294.3" y="142.9">R28</text>
<text x="314.3" y="141.6">GND</text>
<text x="84.4" y="149.3">GND</text>
<text x="113.2" y="146.7">+</text>
<text x="220.2" y="144.2">SCALE1</text>
<text x="220.2" y="146.7">SCALE2</text>
<text x="220.2" y="149.3">VPWM</text>
<text x="230.5" y="145.2" transform="rotate(-90 230.5 145.2)">VCC</text>
<text x="254.6" y="144.2">GND</text>
<text x="265.9" y="144.2">+12V</text>
<text x="274" y="145.5">30K</text>
<text x="294.3" y="145.5">10K</text>
<text x="99.5" y="155.6">100K</text>
<text x="100.5" y="153.1">R3</text>
<text x="102.2" y="150.5">GND</text>
<text x="117" y="154.3">R5</text>
<text x="136" y="153.1">R6</text>
<text x="143.7" y="153.1">RV3</text>
<text x="151.4" y="155.6">20K</text>
<text x="220.2" y="151.8">VHSI</text>
<text x="220.2" y="154.3">VHFT</text>
<text x="237.2" y="151.8">VP</text>
<text x="274" y="151.8">R24</text>
<text x="274" y="154.3">18K</text>
<text x="84.3" y="160.7">100K</text>
<text x="85.3" y="158.2">RV4</text>
<text x="116" y="156.9">100K</text>
<text x="139.7" y="158.2">1M</text>
<text x="170.6" y="159.4">+12V</text>
<text x="220.2" y="159.4">VLFI</text>
<text x="220.2" y="162">VFCI</text>
<text x="220.2" y="156.9">VSSI</text>
<text x="235.8" y="156.9">VSO</text>
<text x="235.9" y="162">VTO</text>
<text x="131.3" y="165.8">+12V</text>
<text x="140.4" y="167">2N3904</text>
<text x="142.3" y="164.5">Q1</text>
<text x="145.4" y="163.2">GND</text>
<text x="220.2" y="167">CAP</text>
<text x="266" y="163.2">GND</text>
<text x="275.2" y="164.5">R25</text>
<text x="275.2" y="167">10K</text>
<text x="313.7" y="165.8">TL084</text>
<text x="314.5" y="163.2">U1C</text>
<text x="331.1" y="167">R35</text>
<text x="74.2" y="173.4">GND</text>
<text x="89.5" y="168.3">GND</text>
<text x="100.5" y="172.1">R4</text>
<text x="168.6" y="173.4">R15</text>
<text x="174" y="169.6">1M</text>
<text x="194.5" y="173.4">1nF</text>
<text x="220.2" y="169.6">VS</text>
<text x="230.5" y="171" transform="rotate(-90 230.5 171)">VEE</text>
<text x="233" y="171" transform="rotate(-90 233 171)">GND</text>
<text x="299.4" y="173.4">R30</text>
<text x="311.3" y="170.9">+</text>
<text x="330.6" y="169.6">470R</text>
<text x="350.7" y="172.8">J9</text>
<text x="72.8" y="179.7">100K</text>
<text x="73.9" y="177.2">RV1</text>
<text x="99.5" y="174.7">240K</text>
<text x="130.5" y="174.7">3K3</text>
<text x="132.2" y="178.5">R7</text>
<text x="148.7" y="174.7">2K</text>
<text x="150" y="178.5">R8</text>
<text x="174.4" y="179.7">470R</text>
<text x="192.1" y="174.7">C18</text>
<text x="205.4" y="177.2">R17</text>
<text x="211.7" y="174.7">1K8</text>
<text x="277.8" y="179.7">R26</text>
<text x="284.1" y="177.2">10K</text>
<text x="292.5" y="174.7">+12V</text>
<text x="299.4" y="175.9">30K</text>
<text x="315.9" y="178.5">R34</text>
<text x="133.2" y="183.6">TL431LP</text>
<text x="138.5" y="181">U3</text>
<text x="148.2" y="183.6">3K3</text>
<text x="164" y="183.6">RV5</text>
<text x="168.6" y="182.3">R16</text>
<text x="188.5" y="182.3">GND</text>
<text x="207.6" y="183.6">GND</text>
<text x="236.4" y="184.8">C2</text>
<text x="239.2" y="183.6">100nF</text>
<text x="240.6" y="181">GND</text>
<text x="299.4" y="182.3">R31</text>
<text x="299.4" y="184.8">15K</text>
<text x="315.9" y="181">10K</text>
<text x="337.1" y="182.3">GND</text>
<text x="72.1" y="189.9">+5V</text>
<text x="78.1" y="188.6">-12V</text>
<text x="150" y="187.4">R9</text>
<text x="164.1" y="186.1">20K</text>
<text x="174.3" y="189.9">C17</text>
<text x="176.9" y="188.6">10nF</text>
<text x="280" y="186.1">GND</text>
<text x="151.7" y="193.7">GND</text>
<text x="157.1" y="197.5">R14</text>
<text x="163.5" y="197.5">91K</text>
<text x="170.8" y="197.5">GND</text>
<text x="233.6" y="192.4">-5V</text>
<text x="285.3" y="196.3">U1D</text>
<text x="292.7" y="193.7">GND</text>
<text x="77.8" y="198.8">C11</text>
<text x="77.9" y="201.3">100nF</text>
<text x="89.9" y="201.3">U6</text>
<text x="90.2" y="203.9">MCP4822</text>
<text x="282.1" y="203.9">+</text>
<text x="284.5" y="198.8">TL084</text>
<text x="300.1" y="202.6">470R</text>
<text x="300.6" y="200.1">R32</text>
<text x="71.7" y="209">GND</text>
<text x="106.3" y="205.1">R10</text>
<text x="106.3" y="207.7">51K</text>
<text x="122.3" y="209">470R</text>
<text x="258.3" y="209">+12V</text>
<text x="266.3" y="207.7">R21</text>
<text x="320.2" y="205.8">J7</text>
<text x="78.5" y="211.5">SCK</text>
<text x="78.5" y="214">~{LDAC}</text>
<text x="88.3" y="210.1" transform="rotate(-90 88.3 210.1)">Vdd</text>
<text x="94.3" y="211.5">VA</text>
<text x="124.1" y="212.8">R13</text>
<text x="266.3" y="210.2">30K</text>
<text x="286.7" y="214">R27</text>
<text x="307.9" y="215.3">GND</text>
<text x="78.5" y="219.1">~{CS}</text>
<text x="78.5" y="216.6">SDI</text>
<text x="94.3" y="219.1">VB</text>
<text x="129.8" y="220.4">C13</text>
<text x="132.4" y="219.1">10nF</text>
<text x="266.3" y="216.6">R22</text>
<text x="266.3" y="219.1">15K</text>
<text x="286.7" y="216.6">10K</text>
<text x="69.2" y="226.7">GND</text>
<text x="88.3" y="222.5" transform="rotate(-90 88.3 222.5)">Vss</text>
<text x="37.3" y="230.5">+12V</text>
<text x="85.7" y="231.8">GND</text>
<text x="126.3" y="228">GND</text>
<text x="258.4" y="228">GND</text>
<text x="20.6" y="236.9">J2</text>
<text x="43.4" y="238.5">C5</text>
<text x="43.5" y="241.1">10uF</text>
<text x="240.5" y="245.8">+12V</text>
<text x="43.4" y="247.4">C6</text>
<text x="43.5" y="250">10uF</text>
<text x="48.8" y="249.6">GND</text>
<text x="60" y="248.3">C10</text>
<text x="60.1" y="250.9">100nF</text>
<text x="74.3" y="251.9" transform="rotate(-90 74.3 251.9)">GND</text>
<text x="89.2" y="248.3">C12</text>
<text x="89.4" y="250.9">100nF</text>
<text x="142.5" y="249.6">H1</text>
<text x="150.1" y="249.6">H2</text>
<text x="157.7" y="249.6">H3</text>
<text x="165.3" y="249.6">H4</text>
<text x="68.8" y="253.4">VI</text>
<text x="75.9" y="253.4">VO</text>
<text x="250.4" y="253.4">C3</text>
<text x="250.6" y="255.9">100nF</text>
<text x="259.7" y="256.4" transform="rotate(-90 259.7 256.4)">V+</text>
<text x="260.6" y="257.2">U1E</text>
<text x="37.5" y="259.8">-12V</text>
<text x="37.8" y="262.3">+5V</text>
<text x="67.9" y="261">L79L05_TO92</text>
<text x="72.5" y="258.5">U4</text>
<text x="87.5" y="259.8">-5V</text>
<text x="137.7" y="261">GND</text>
<text x="145.4" y="261">GND</text>
<text x="153" y="261">GND</text>
<text x="160.6" y="261">GND</text>
<text x="250.4" y="262.3">C4</text>
<text x="260.7" y="259.8">TL084</text>
<text x="236.8" y="264.8">GND</text>
<text x="250.6" y="264.8">100nF</text>
<text x="43.4" y="270.3">C7</text>
<text x="43.5" y="272.8">10uF</text>
<text x="240.7" y="272.5">-12V</text>
<text x="37.4" y="282.6">GND</text>
</g>
<g font-size="1.8" fill="#a90000">
<text x="127.7" y="23.9">T</text>
<text x="81" y="27.2" transform="rotate(-90 81 27.2)">7</text>
<text x="83.6" y="27.7" transform="rotate(-90 83.6 27.7)">20</text>
<text x="127.7" y="26.5">S</text>
<text x="66.3" y="32.8">21</text>
<text x="94.3" y="32.8">14</text>
<text x="94.3" y="35.3">15</text>
<text x="94.3" y="37.9">16</text>
<text x="94.3" y="40.4">17</text>
<text x="228" y="39.2">R</text>
<text x="228" y="36.6">S</text>
<text x="228.1" y="41.7">T</text>
<text x="275.1" y="39.2">2</text>
<text x="287.8" y="39.2">7</text>
<text x="287.8" y="36.6">8</text>
<text x="94.3" y="43">18</text>
<text x="94.3" y="45.5">19</text>
<text x="275.1" y="44.2">3</text>
<text x="287.8" y="46.8">5</text>
<text x="287.8" y="44.2">6</text>
<text x="314.7" y="43.1" transform="rotate(-90 314.7 43.1)">1</text>
<text x="317.2" y="43.1" transform="rotate(-90 317.2 43.1)">2</text>
<text x="43.3" y="50.6">1</text>
<text x="43.3" y="53.1">2</text>
<text x="94.3" y="50.6">10</text>
<text x="94.8" y="48">9</text>
<text x="43.3" y="55.7">3</text>
<text x="43.3" y="58.2">4</text>
<text x="94.3" y="55.7">23</text>
<text x="94.3" y="58.2">24</text>
<text x="43.3" y="60.7">5</text>
<text x="43.3" y="63.3">6</text>
<text x="94.3" y="60.7">25</text>
<text x="94.3" y="63.3">26</text>
<text x="94.3" y="65.8">27</text>
<text x="94.3" y="68.4">28</text>
<text x="94.8" y="70.9">1</text>
<text x="94.8" y="76">2</text>
<text x="94.8" y="78.5">3</text>
<text x="94.8" y="81.1">4</text>
<text x="94.8" y="83.6">5</text>
<text x="94.3" y="88.7">11</text>
<text x="94.8" y="86.1">6</text>
<text x="94.3" y="91.2">12</text>
<text x="94.3" y="93.8">13</text>
<text x="81" y="100.9" transform="rotate(-90 81 100.9)">8</text>
<text x="289.1" y="129.3">5</text>
<text x="301.8" y="131.9">7</text>
<text x="317" y="131.9">T</text>
<text x="180.5" y="135.7">1</text>
<text x="183.9" y="133.2" transform="rotate(-90 183.9 133.2)">2</text>
<text x="186.8" y="135.7">3</text>
<text x="289.1" y="134.4">6</text>
<text x="316.9" y="134.4">S</text>
<text x="217.9" y="143.3">1</text>
<text x="229.6" y="140.7" transform="rotate(-90 229.6 140.7)">16</text>
<text x="79.4" y="148.4">S</text>
<text x="111.3" y="145.8">3</text>
<text x="124" y="148.4">1</text>
<text x="217.9" y="145.8">2</text>
<text x="217.9" y="148.4">5</text>
<text x="79.5" y="150.9">T</text>
<text x="111.3" y="150.9">2</text>
<text x="146.2" y="154.7">2</text>
<text x="149.6" y="152.3" transform="rotate(-90 149.6 152.3)">3</text>
<text x="217.9" y="150.9">6</text>
<text x="217.9" y="153.5">7</text>
<text x="217.9" y="156">9</text>
<text x="240.8" y="150.9">4</text>
<text x="240.8" y="156">8</text>
<text x="91.2" y="156.1" transform="rotate(-90 91.2 156.1)">1</text>
<text x="94.1" y="158.5">2</text>
<text x="149.6" y="158.6" transform="rotate(-90 149.6 158.6)">1</text>
<text x="217.5" y="158.5">13</text>
<text x="217.5" y="161.1">15</text>
<text x="240.3" y="161.1">10</text>
<text x="91.2" y="162.5" transform="rotate(-90 91.2 162.5)">3</text>
<text x="217.5" y="166.2">11</text>
<text x="139.2" y="171.7">3</text>
<text x="146.8" y="171.7">1</text>
<text x="217.5" y="168.7">14</text>
<text x="229.6" y="173.2" transform="rotate(-90 229.6 173.2)">3</text>
<text x="232.2" y="173.7" transform="rotate(-90 232.2 173.7)">12</text>
<text x="308.9" y="170">10</text>
<text x="322.1" y="172.5">8</text>
<text x="341.1" y="172.5">T</text>
<text x="79.8" y="175.2" transform="rotate(-90 79.8 175.2)">1</text>
<text x="82.7" y="177.6">2</text>
<text x="145" y="175.5" transform="rotate(-90 145 175.5)">2</text>
<text x="309.4" y="175">9</text>
<text x="341" y="175">S</text>
<text x="79.8" y="181.5" transform="rotate(-90 79.8 181.5)">3</text>
<text x="157.6" y="183.9">2</text>
<text x="161" y="181.5" transform="rotate(-90 161 181.5)">3</text>
<text x="161" y="187.9" transform="rotate(-90 161 187.9)">1</text>
<text x="279.7" y="203">12</text>
<text x="87.4" y="205" transform="rotate(-90 87.4 205)">1</text>
<text x="279.7" y="208.1">13</text>
<text x="292.4" y="205.5">14</text>
<text x="310.6" y="208.1">S</text>
<text x="310.6" y="205.5">T</text>
<text x="75.7" y="210.6">3</text>
<text x="75.7" y="215.7">4</text>
<text x="75.7" y="213.1">5</text>
<text x="98.6" y="210.6">8</text>
<text x="75.7" y="218.2">2</text>
<text x="98.6" y="218.2">6</text>
<text x="87.4" y="225.3" transform="rotate(-90 87.4 225.3)">7</text>
<text x="24.3" y="242.4">1</text>
<text x="24.3" y="244.9">2</text>
<text x="24.3" y="247.4">3</text>
<text x="24.3" y="250">4</text>
<text x="73.4" y="246.9" transform="rotate(-90 73.4 246.9)">1</text>
<text x="24.3" y="252.5">5</text>
<text x="66.8" y="252.5">2</text>
<text x="79.5" y="252.5">3</text>
<text x="258.8" y="252.6" transform="rotate(-90 258.8 252.6)">4</text>
<text x="258.8" y="264.5" transform="rotate(-90 258.8 264.5)">11</text>
</g>
<g font-size="1.8" fill="#0000c2">
<text x="133.3" y="20">GATE out</text>
<text x="309.9" y="35.2">Remove jumper when programming arduino</text>
<text x="31.7" y="44.1">FDTI basic header for programming</text>
<text x="209.5" y="44.1">MIDI in</text>
<text x="49.5" y="51.8">GND</text>
<text x="49.5" y="56.8">VCC</text>
<text x="49.5" y="59.4">TXO</text>
<text x="49.5" y="54.3">CTS</text>
<text x="49.5" y="61.9">RXI</text>
<text x="49.5" y="64.5">DTR</text>
<text x="43.2" y="111.4">for firmware, use https://github.com/petegaggs/MIDI-to-CV</text>
<text x="175.3" y="130.5">V/octave trim</text>
<text x="322.6" y="128">PULSE out</text>
<text x="63.5" y="153.4">PWM IN</text>
<text x="152.4" y="153.4">HF trim</text>
<text x="78.7" y="158.4">PWM</text>
<text x="346.7" y="168.6">SAW out</text>
<text x="62.2" y="177.5">PW initial</text>
<text x="162.6" y="178">Tuning</text>
<text x="162.6" y="180">adjust</text>
<text x="88.9" y="197.8">DAC output is 0.504V/Octave</text>
<text x="316.2" y="201.6">TRI out</text>
<text x="94" y="281.6">or send a letter to Creative Commons, PO Box 1866, Mountain View, CA 94042, USA.</text>
<text x="94" y="279.1">To view a copy of this license, visit http://creativecommons.org/licenses/by-sa/4.0/</text>
<text x="94" y="276.5">This work is licensed under the Creative Commons Attribution-ShareAlike 4.0 International License.</text>
</g>
<g font-size="1.8" fill="#0f0f0f">
<text x="100.3" y="35.2">GATE</text>
<text x="99.1" y="40.3">SPI_DATA</text>
<text x="99.1" y="45.4">SPI_CLK</text>
<text x="321.3" y="44.1">RXD</text>
<text x="34.3" y="58.1">RXD</text>
<text x="34.3" y="63.2">DTR</text>
<text x="34.3" y="60.6">TXD</text>
<text x="135.9" y="70.8">DTR</text>
<text x="102.9" y="75.9">RXD</text>
<text x="102.9" y="78.4">TXD</text>
<text x="101.6" y="93.7">SPI_CS</text>
<text x="176.5" y="155.9">REF_4V</text>
<text x="59.7" y="210.5">SPI_CLK</text>
<text x="59.7" y="215.6">SPI_DATA</text>
<text x="59.7" y="218.1">SPI_CS</text>
</g>
</svg>
